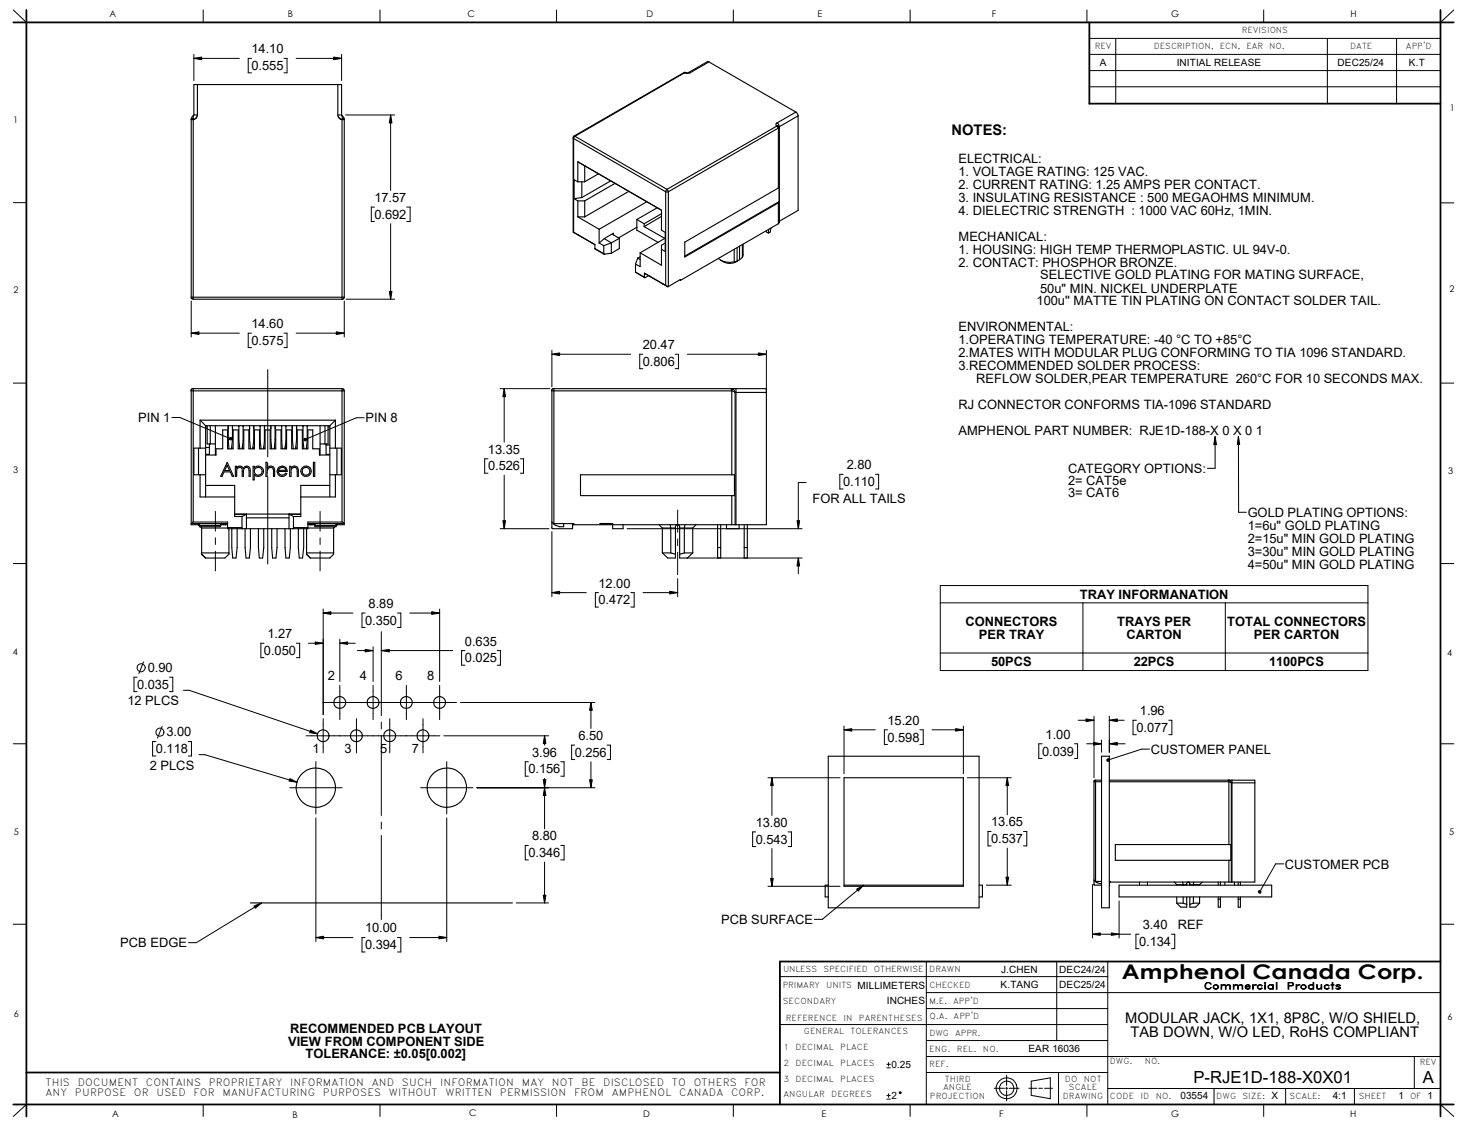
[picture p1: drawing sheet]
<svg xmlns="http://www.w3.org/2000/svg" width="279mm" height="216mm" viewBox="0 0 279 216" stroke-linecap="round" stroke-linejoin="round" font-family="sans-serif">
<g fill="none" stroke="#000" stroke-width=".19">
<path d="M2.5 1.9l2.5 2.4M37 11.1h8.7M37 10.4v5M38.8 1.9v2.4M48 11.1h-.6v2.8h.6M54.2 11.1h.6v2.8h-.6M56.5 11.1h8.7M65.2 10.4v5M72.5 1.9v2.4M106.2 1.9v2.4M140 1.9v2.4M173.7 1.9v2.4"/>
<path d="M207.4 1.9v2.4M207.9 13.5h67M207.9 10.4h67M207.9 7.3h67M207.9 16.6h67M212.9 7.3v12.5M241.2 1.9v2.4M253.3 7.3v12.5M266.5 7.3v12.5M277.5 1.9l-2.6 2.4M2.5 38.7h2.5M66 21.9h9.3"/>
<path d="M71.5 39.5h-.6v2.7h.6M74.5 21.9v14.4M77.6 39.5h.7v2.7h-.7M274.9 38.7h2.6M36.5 57.4v6.9M65.7 57.4v6.9M66 57.1h9.3M74.5 42.7v14.4M2.5 73.1h2.5M32.8 79.6h1.5l9.7 4.1M36.5 63.5h9.2M48 63.5h-.6v2.8h.6"/>
<path d="M51.1 70.5v16.6M54.2 63.5h.6v2.8h-.6M56.5 63.5h9.2M69.5 79.7h-1.5l-9.7 4.1M95.5 74.1h9.4M96.2 74.1v10.2M105.3 67.6h15.1M105.3 66.8v7M122.7 67.6h-.6v2.7h.6M128.9 67.6h.6v2.7h-.6M131.2 67.6h15.1M146.3 66.8v8.3"/>
<path d="M274.9 73.1h2.6M41.1 97.5v3.8M51.1 88.4v1.3M51.1 90.9v16.7M61.1 97.5v3.8M93.1 87.5h-.6v2.8h.6M96.2 90.6v10.2M99.3 87.5h.6v2.8h-.6M129.3 97.3v4.2M153.8 92h-1.4v8.8M160.9 90.5h-.6v2.8h.6M167.1 90.5h.6v2.8h-.6"/>
<path d="M231.9 83.3v6h-1.5M236.3 83.3l.1 14.4h1.5M2.5 107.5h2.5M41.1 102.6v1.2M41.1 105.1v3.8M61.1 102.6v1.2M61.1 105.1v3.8M61.7 116.2v20.1M61.7 116.9h5.7M69.7 116.9h-.6v2.8h.6M75.9 116.9h.6v2.8h-.6M78.2 116.9h5.7"/>
<path d="M83.9 116.2v13.8M95.5 100.8h9.3M105.3 101.4v12.4M105.3 113h6.6M114.2 113h-.6v2.8h.6M119.7 100.8h33.4M120.4 113h.6v2.8h-.6M122.7 113h6.6M129.3 102.8v1.3M129.3 105.3v4.3M129.3 110.4v3.4M131.1 106.4h22"/>
<path d="M152.4 106.4v3M179.5 111.7h81.6v16.2h-81.6zM179.5 115h81.6M206.7 115v12.9M233.8 115v12.9M274.9 107.5h2.6M26.2 129.2h-.6v2.7h.6M27.4 126.2l-.9 2.3M30.9 138.6l-.8 2.2M32.3 129.2h.7v2.7h-.7M35 131.7h1.1l24.5 8.3M50.4 122.7h-.6v2.7h.6"/>
<path d="M56.6 122.7h.6v2.7h-.6M58.9 122.7h2.8M61.6 134h25.5M61.7 137.1v6.5M64.9 121.9v8.1M64.9 130.7v6.5M64.9 122.7h2.9M68 137.1v6.5M68.2 124.1h3M71.2 123.4v6.6M71.2 130.7v6.5M72.8 120.5v16"/>
<path d="M72.8 137.8v1.2M72.8 124.1h13.6M74.4 137.1v6.5M77.6 130.7v6.5M80.7 137.1v6.5M83.9 130.7v6.5M87.9 134h25.6M88.7 124.1h-.6v2.8h.6M94.9 124.1h.6v2.8h-.6M112.8 134v4.9M161.1 139.2h5.9M161.1 138.5v9.1"/>
<path d="M169.4 139.2h-.6v2.8h.6M175.6 139.2h.6v2.8h-.6M177.9 139.2h6M179.5 124.5h81.6M183.9 138.5v9.1M205.8 137.4h3M208.8 136.6v11.7M211.7 136.6v6.9M211.7 137.4h2.8M216.9 137.4h-.7v2.7h.7M223.1 137.4h.5v2.7h-.5M2.5 141.9h2.5"/>
<path d="M29.8 141.4h-.7v2.8h.7M35.9 141.4h.6v2.8h-.6M38 143.9h1.1l17.6 5.3M55.3 150.2h10M58.4 140.3h25.5M60.3 145.2v10M60.3 156v23.6M72.8 140.3v15.2M72.8 156.8v1.3M72.8 159.3v16.1M80.3 150.2h10M84.7 140.3h20"/>
<path d="M85.3 145.2v10M85.3 156v23.6M91 150.2h22.5M100.8 145.3h-.6v2.7h.6M103.9 140.3v1.8M103.9 148.5v9.6M107 145.3h.7v2.7h-.7M109.7 142.1h-.6v2.8h.6M112.8 145.3v4.9M115.9 142.1h.6v2.8h-.6M144.2 158.7h-.6v2.8h.6M146.6 148.3h13.7"/>
<path d="M147.3 148.3v7.2M150.4 158.7h.6v2.8h-.6M184.6 148.3h8.4M189.1 158.6h-.5v2.7h.5M192.2 148.3v7.1M195.3 158.6h.7v2.7h-.7M198.9 141.9h-.7v2.8h.7M205.1 141.9h.6v2.8h-.6M207.4 141.9h2.8M210.2 141.1v2.4M211.7 141.9h3M219.4 142.9h-1.5l-6.4 2"/>
<path d="M274.9 141.9h2.6M2.5 176.3h2.5M49.9 172.2l-12.4 7.6h-1.5M60.3 178.8h7.1M69.7 178.8h-.6v2.8h.6M75.9 178.8h.6v2.8h-.6M78.2 178.8h7.1M98.5 172.2h6.2M100.8 161.2h-.6v2.8h.6M103.9 164.4v7.8M107 161.2h.7v2.8h-.7M146.6 169h13.7"/>
<path d="M147.3 161.8v7.2M164.8 168.8l-7.9 6.5h-1.5M188.2 168.8h4.8M192.2 161.8v7M208.5 178.2h7.3M208.5 168.7v10.2M213.6 171.8v7.1M217.4 178.2h-.6v2.7h.6M223.6 178.2h.6v2.7h-.6M245 164.8h-1.5l-3.1 5.3M274.9 176.3h2.6M148.8 195.4h62.6"/>
<path d="M148.8 186.3h62.6M176.8 198.5h34.6M176.8 192.4h34.6M176.8 183.4v27.3M176.8 189.3h98.1M201.7 183.4v15.1M211.4 183.4v27.3M5 210.7l-2.5 2.2M38.8 210.7v2.2M72.5 210.7v2.2M106.2 210.7v2.2M140 210.7v2.2"/>
<path d="M169.2 203.7h.7M169.2 203h.7M169.2 209.6h.7M169.2 209h.7M169.6 202.6v.7M169.6 208.6v.7M173.7 210.7v2.2M176.8 201.5h98.1M176.8 204.6h34.6M189.7 207.6h2M191.9 207.6h.4M192.1 205.1v1.9"/>
<path d="M192.1 207.4v.4M192.1 208v2M192.6 207.6h1.9M196.3 207.6h1.6M196.8 206.2l3.6-.6v3.9l-3.6-.6zM198.2 207.6h.8M199.3 207.6h1.6M202 204.6v6.1M207.4 210.7v2.2M211.4 207.6h63.5M231.7 207.6v3.1M241.2 210.7v2.2"/>
<path d="M245.4 207.6v3.1M258.5 207.6v3.1M269.9 201.5v6.1M274.9 210.7l2.6 2.2"/>
<circle cx="27" cy="127.4" r=".78"/>
<circle cx="30.5" cy="139.7" r=".77"/>
<circle cx="171.8" cy="208.4" r=".18"/>
<circle cx="192.1" cy="207.6" r="1.37"/>
<circle cx="192.1" cy="207.6" r="1.99"/>
</g>
<path d="M2.5 4.3h275M5 1.9v211M207.9 4.3v15.5h67M274.9 1.9v211M114.5 99.9h2.4M274.9 183.4h-126.1v27.3M2.5 210.7h275M5 204.6h143.8" fill="none" stroke="#000" stroke-width=".34"/>
<g fill="none" stroke="#000" stroke-width=".21">
<path d="M37.7 16.1v5.8M37.7 16.1h26.8M37.7 16.1h-.7v5.8M64.5 16.1h.7v5.8M64.5 16.1v5.8M130.5 13.9h.1M130.5 13.9l-20.9 12.1M130.6 13.9l.5 .1 .6-.1M130.6 13.8h.2M130.6 13.9l-20.9 12.1M130.8 13.8h.1M130.8 13.8l-.2 .1"/>
<path d="M130.9 13.8l-.4 .1M130.9 13.8h.5M131.4 13.8l.3 .1M135.3 11.8l-.3-.1-3.6 2.1M135.3 11.8l-3.6 2.1M135.3 11.8l16.6 9.6M36.5 22.7v34M36.5 22.8h.4M36.9 22.6v34.1M36.9 22.6l-.4 .1M36.9 22.1v.5M36.9 22.1l-.4 .6"/>
<path d="M37 21.9l-.1 .2M37 21.9h.7M37.7 21.9l-.3 .7-.6 .2M64.5 21.9h.7M64.5 21.9l.1 .5 .7 .4M65.2 21.9l.1 .2M65.3 22.8v33.9M65.3 22.8h.4M65.3 22.1v.5M65.3 22.6v.2M65.3 22.6l.4 .1M65.3 22.1l.4 .6"/>
<path d="M65.7 22.7v34M109.4 26.3l.1 .1M109.4 26.3v17.9M109.5 26.4l17.5 10.2M109.5 26.4v17.9M109.6 26h.1M109.6 37.9l.7 .4M109.6 26l-.2 .3M109.7 26l17.6 10.1M109.7 26l-.2 .4M110.3 30.9l15.9 9.2v3.8l.8 .4v3.7l-.8-.5M110.3 30.9v3.8"/>
<path d="M110.3 38.3v3.1M110.3 34.7l-.7-.4v3.6M110.3 30.9l1.3 .7v3.1M110.3 34.7h1.3M110.3 38.3h1.3M111 34.7v3M111 37.7l-1.4 .2M111.6 38.3v3.1M114.2 33.1l-2.6 1.6M116.5 34.5l-5.5 3.2M117.4 35l-5.8 3.3M120 36.5l-8.4 4.9"/>
<path d="M123.4 38.5l-9.1 5.2M125.4 39.6l-3.9 2.3M127 36.6h.6M127 36.6v17.8M127.3 36.1l-.3 .5M127.3 36.1l.3 .5M127.6 36.6v18.1M148.3 24l.2 .5M148.3 24l-21 12.1M148.3 23.5l.2 .2 .2 .5M148.3 23.5a.33 .33 0 0 0-.2 .2 .33 .33 0 0 0 .2 .3M148.4 24h.2"/>
<path d="M148.4 24h-.1M148.4 24l.1 .5M148.5 24.5l-20.9 12.1M148.5 24.5h.1M148.5 24.5v11.4M148.5 38.7v4M148.5 35.9l-17.8 10.3v2.8l17.8-10.3M148.5 38.7l.2-.3-18 10.5M148.6 24l.1 .3-.2 .2M148.6 24h.1M148.7 35.6l-.2 .3M148.7 24.2v18.3l-.2 .2"/>
<path d="M151.9 21.4l.3 .3 .1 .4M151.9 21.4l-3.6 2.1M152.3 22.1l-3.6 2.1M152.3 22.1v18l-3.5 2.1M36.5 56.7v.2l.4 .2M36.5 56.7h.4M36.9 56.7h28.4M36.9 56.7v.4M65.3 56.7h.4M65.3 56.7v.4h-28.4M65.7 56.7a.32 .32 0 0 1-.4 .4M109.5 44.3l4 2.4"/>
<path d="M109.5 44.3l-.1-.1 3.5 2.1M110.3 41.4l4 2.3M110.3 41.4h1.3M110.4 44.8h.1M112.9 46.3h.1M112.9 46.3l.6 .4M113.5 47.4l1.8 1.1M113.5 47.4l1.7 1M113.5 46.7v.7M114.3 43.7v2.7M114.3 46.4l.9 .5M115.2 46.9v1.5"/>
<path d="M115.3 45.5l-1 .9M115.3 45.5l1.4 .8M116.7 48.3l-1.3 .2-.2-.1M116.7 46.3v2M116.7 46.3l-1.5 .6M116.7 46.3h.1M117.1 44.5v.3M117.1 44.5l-1.8 1M117.1 44.8l1.1 .7M118.2 45.5l-1.5 .8M118.2 45.5v1.9l-1.5 .9M121.3 51.9l1.7 1.1"/>
<path d="M121.3 51.9l1.7 1M121.3 50.4v1.5M121.5 41.9v2l4.1 2.3M121.5 43.3l-3.5 2.1M121.5 41.9l1.4 .8M121.7 49.2l.5 .3M121.7 49.2l-.4 1.2M121.7 49.2h.1M122.2 48.2v2.6l-.9-.4M122.2 49l-.5 .2M122.9 43.2l4 2.3M122.9 42.7v.5"/>
<path d="M123 52.1l4 2.3M123 52.1v.8M123 52.1l1 .6M123.8 52.6l-.7 .4-.1-.1M124 52.7l2.5 1.4M124 52.7h.1M126.2 41.3l-3.3 1.9M126.2 40.8l-3.3 1.9M126.5 54.1l1 .6M126.5 54.1h.1M127 46.4l-.8 .4v3.8l-4-2.4M127 45.4l-4.8 2.8"/>
<path d="M127 54.4l.5 .3M127.6 54.7h-.1M129.8 53.4l.1 .1M129.9 53.5v-.2l-2.3 1.4M137.1 49.3a3.4 3.4 0 0 0 3 .7M137.5 49.6a2.74 2.74 0 0 0 3.2 .2M140.1 47.5v2.5M140.7 49.8l-.6 .2M140.7 47.2v2.6M141.1 46.9v2.6M141.1 49.5l-.4 .3M141.7 49l-.6 .5"/>
<path d="M141.7 46.7v2.3M141.8 46.6v2.2l-.1 .2M146.3 44v.2l.3 .2M146.7 43.7l-.1 .7M147.1 43.5l-.1 .7-.4 .2M148.5 42.7l-18.6 10.8M36.9 74.1h28.4v.4M36.9 74.5v25.1M36.9 74.5h28.4M36.9 74.5h-.4v25.6h1.6M36.9 74.1v.4M36.9 74.1h-.1a.37 .37 0 0 0-.4 .4"/>
<path d="M65.3 74.5v25.1M65.3 74.5h.4M65.3 74.1a.37 .37 0 0 1 .4 .4M65.7 74.5v25.6h-1.6M105.7 74.1v.4M105.7 74.5h-.4v26.1M105.7 74.1a.37 .37 0 0 0-.5 .4M105.7 74.5l-.1 25.4M105.7 74.5h34M105.7 74.1h33.9M139.6 74.1v.4M139.6 74.1h.9"/>
<path d="M139.6 74.1l.1 .1M139.7 74.5l.6 .3M139.7 74.5v16.1M139.7 74.2l.4 .2 .2 .4M139.7 74.2v.3M140.3 74.8v25.3M140.3 74.8h.2M140.5 74.1v.7M140.5 74.1h5.8v.7M140.5 74.8v25.3M140.5 74.8h5.8M146.3 74.8v25.3h-5.8"/>
<path d="M36.5 99.9h6.9M36.5 99.9h.1M36.9 99.6h6.5v1M36.9 99.6l-.4 .3M37.8 99.9l.3 .4M37.9 85.5v5.1M38.1 99.9v.3M38.2 80.1v5.4M38.2 90.6v4.2h6.6M38.2 80.1h25.8M38.2 80.1l1 1.1M39.2 85.5h-2.2v5.1h2.2"/>
<path d="M39.2 81.2v13.6M39.2 92.6h5.6v5.9h1.4M39.2 86.8h2v-1.2h1.3v-3.6h.9v3.6h1.1v-3.6h1v3.6h1v-3.6h1v3.6h1.1v-3.6h.9v3.6h1.1v-3.6h1v3.6h1v-3.6h1v3.6h1.1v-3.6h1v3.6h1v-3.6h1v3.6h1.1v-3.6h.9v3.6h1.3v1.2h1.9M39.2 81.2h23.7M39.2 85.3h.8M39.2 81.4h.3M39.5 81.2v3.5h1.6M40 84.7v2h-.8M40.1 81.2v3.5M41.1 81.2v5.6M42.1 99.9v.3M42.2 99.9v.2"/>
<path d="M42.3 99.9v.2M42.6 99.9v.2M43 99.9v.2M43.1 99.9v.2M43.3 88.2l1.3 2.6h-.3l-.4-.8h-1.1l-.4 .8h-.3zM43.3 88.2h.1M43.3 88.7l.5 1h-.9zM43.5 81.2l.1 .5M43.6 81.2l.1 4.4M44.2 85.3v.3M44.4 81.2v2.6l-.2 1.8M44.4 81.7h.1"/>
<path d="M44.8 98.1h2.3M44.8 98h12.6M44.9 88.9h.3v.4a.66 .66 0 0 1 .6-.4 .66 .66 0 0 1 .6 .5 .71 .71 0 0 1 .9-.5 .71 .71 0 0 1 .5 .9v1h-.3v-1a.52 .52 0 0 0-.3-.6 .52 .52 0 0 0-.6 .3l-.2 1.3h-.2v-.9a.58 .58 0 0 0-.6-.7 .58 .58 0 0 0-.4 .8v.8h-.3zM45.6 81.2v.1M45.6 81.2v2.9l.2 1.5M46.2 98.5v2.1M46.3 85.2v.4M46.4 81.2v2.9l-.2 1.5M46.4 81.3h.1M47 98v2.8M47 98.1l-.8 .4M47 98.8h8.2"/>
<path d="M47.6 81.2v2.6l.2 1.8M47.6 81.7h.1M48.3 88.9h.2v.4a1.01 1.01 0 0 1 1.5-.1 1.01 1.01 0 0 1 0 1.4 1.01 1.01 0 0 1-1.5-.1v1h-.2zM48.4 81.2l-.1 4.4v-.3M48.4 81.7h.1M49.7 81.2v2.9l.1 1.5M49.7 81.3h.1M50.4 85.2l-.1 .4M50.5 81.2l-.2 4.3M50.5 81.2v.1M50.8 88.2h.2v1.1a.79 .79 0 0 1 .9-.3 .79 .79 0 0 1 .5 .9v.9h-.2v-.8a.62 .62 0 0 0-.6-.9 .62 .62 0 0 0-.6 .8v.9h-.2zM51.7 81.2v2.6l.2 1.8"/>
<path d="M51.7 81.7h.1M52.4 85.3v.3M52.5 81.2l-.1 4.3M52.5 81.2v.5M53.3 89.1a1 1 0 0 1 1.5 .8h-1.7a.75 .75 0 0 0 .6 .7 .75 .75 0 0 0 .8-.3h.2a1 1 0 0 1-1.5 .3 1 1 0 0 1 .1-1.5zM53.4 89.3l.2-.1a.77 .77 0 0 1 1 .5h-1.5zM53.7 81.2l.1 .1M53.8 81.2l.1 4.4M54.5 85.2l-.1 .4M54.6 81.2v2.9l-.2 1.5M54.6 81.3h.1M55.2 98v2.8"/>
<path d="M55.3 88.9h.2v.4a.76 .76 0 0 1 1-.3 .76 .76 0 0 1 .4 .9v.9h-.2v-.8a.65 .65 0 0 0-.7-.9 .65 .65 0 0 0-.5 1v.7h-.2zM55.8 81.2l.2 4.4M55.8 81.7h.1M56 98.5v2.1M56.5 85.3v.3M56.6 81.2v2.6l-.2 1.8M56.6 81.7h.1M57.4 98.1h-2.2l.8 .4M57.8 81.2v2.9l.2 1.5M57.8 81.3h.1M58.6 81.2l-.1 4.4v-.4M58.6 81.3h.1"/>
<path d="M58.8 99.9h6.9M59.1 99.9v.2M59.5 99.9v.2M59.8 88.2h.3v2.6h-.3zM59.9 99.9v.2M60.1 99.9v.3M61.1 81.2v5.6M62 81.2v3.5M62.2 84.7v2h.7M62.2 84.9h.7M62.6 81.2v3.5h-1.5M62.6 81.4h.3"/>
<path d="M62.9 85.5h2.3v5.1h-2.3M62.9 81.2v13.6M62.9 92.6h-5.5v5.9h-1.4M64 80.1l-1.1 1.1M64 80.1v5.4M64 90.6v4.2h-6.6M64.1 99.9v.3M64.3 85.5v5.1M64.3 99.9l-.2 .4M65.3 99.6l.4 .3M65.3 99.6h-6.5v1M65.7 99.9h.1"/>
<path d="M105.3 99.6l.3 .3M105.6 99.9h3.9v.2M107.6 99.9v.6h-.8l-.8-.3-.4-.3M139.7 90.6h.5v3.9h-.5M139.7 90.6h-28.9v3.9h28.9M139.7 94.5v5.6M38.1 100.2h4M38.1 100.2v.3h4v-.3M38.2 100.5l.3 .2M38.5 100.7h4.9M38.5 105.5h5.2M38.5 105.5v.2l.8 .7h3.6l.8-.7v-.2"/>
<path d="M38.5 100.7v4.8M42.1 100.1h1.3M43.4 100.6v.2h15.4v-.2M43.4 100.6h2.8M43.7 100.8v4.7M44.2 100.8v3.6l.2 2h.6l.3-2v-3.6M46.2 100.6l.1 .2M46.8 100.8v3.6l.1 2h.7l.2-2v-3.6M49.3 100.8v3.6l.2 2h.6l.2-2v-3.6M51.9 100.8v3.6l.1 2h.7l.2-2v-3.6M54.4 100.8v3.6l.2 2h.6l.2-2v-3.6M56 100.6h2.8"/>
<path d="M56 100.6l-.1 .2M56.9 100.8v3.6l.2 2h.6l.3-2v-3.6M58.5 105.5v.2l.7 .7h3.7l.8-.7v-.2M58.5 100.8v4.7M58.5 105.5h5.2M58.8 100.7h4.9M58.8 100.1h1.3M60.1 100.2h4M60.1 100.2v.3h4v-.3M63.7 100.7v4.8M63.9 100.5l-.2 .2M116.9 100.1v.7h2v-.7"/>
<path d="M125.8 100.1l.6 .6M126.4 105.5l1 .9h1.5v-5.9a.4 .4 0 0 1 .4-.4 .4 .4 0 0 1 .4 .4v5.9h1.5l1-.9M126.4 100.7v4.8M126.4 100.7h1.6M126.4 105.5h1.6M127.9 100.1l.1 .6M128 105.5l.9 .2M128 100.7h.9M128 100.7v4.8M129.7 100.7h.9M130.6 105.5l-.9 .2M130.6 100.7v4.8"/>
<path d="M130.6 100.7h1.6M130.6 105.5h1.6M130.7 100.1l-.1 .6M132.2 100.7v4.8M132.8 100.1l-.6 .6M136.9 100.1v6.3h.6v-6.3M136.9 104.4h.6M138.6 100.1v.7h2.5v-.7M139.7 100.1h.6M139.7 100.1h-30.4v.7h-3.8l-.2-.2M140.3 100.1h.2M142 100.1v6.3h.6v-6.3"/>
<path d="M142 104.4h.6M158.1 144.2h28.8v28.9h-28.8zM161.1 148.3h22.8v20.7h-22.8zM208.8 149.1h.3M208.8 149.1v19.6M209.1 149.1l-.1 19M209.1 149.1h1.1M209.1 148.8h1.1M209.1 148.8v.3M209.1 148.8h-.2l-.1 .3M210.2 144.2h1.5v28.9h-1.5zM211.7 149.1h22.8"/>
<path d="M211.7 148.8h22.9M234.5 149.1v12M234.5 149.1l.5 .2M234.6 148.8l.4 .5M234.6 148.8l-.1 .3M235 149.3v18.9M235 149.3h.1M235.1 148.8v.5M235.1 148.8h-.7v.3M235.1 148.8h4.4v.5M235.1 149.3v18.9M235.1 149.3h4.4"/>
<path d="M239.5 149.3v18.9h-4.4M47.8 172.2h50M158.1 168.8h-.6v2.3h.6M161.1 168.8h22.8M186.9 168.8h.6v2.3h-.6M208.7 168.7l.2 .1h1.3M208.8 167.9l.2 .2M209 168.1h1.2M209 168.1l.4 .3 .8 .1M211.7 168.1h.2v.1M213.6 168.8h29.1v2.3h-29.1zM217.5 168.2v.6"/>
<path d="M219 168.2v.6M224.1 168.2l.5 .5M224.6 168.7h1.2M224.6 172.3h1.2M224.6 168.7v.1M224.6 171.1v1.2M225.7 168.2l.1 .5M225.8 172.3l.7 .2M225.8 168.7h.7M225.8 168.7v.1M225.8 171.1v1.2M226.5 168.8v-.3a.3 .3 0 0 1 .3-.3 .3 .3 0 0 1 .3 .3v.3"/>
<path d="M226.5 171.1v1.9h-1.2l-.7-.7M227.1 171.1v1.9h1.1l.7-.7M227.1 168.7h.7M227.8 168.7h1.1M227.8 172.3h1.1M227.8 172.3l-.7 .2M227.8 168.7v.1M227.8 171.1v1.2M227.8 168.2v.5M228.9 168.7v.1M228.9 171.1v1.2M229.4 168.2l-.5 .5"/>
<path d="M232.5 171.5h.4M232.5 171.1v1.9h.4v-1.9M232.5 168.2v.6M232.9 168.2v.6M233.8 168.2v.6M234.5 168.2h.5M234.5 161.1h.4v3h-.4M234.5 168.2h-22.7l-.1 .6M234.5 164.1v4.1M234.5 161.1h-21.6v3h21.6M235 168.2h.1M235.6 168.2v.6"/>
<path d="M236.3 171.5h.4M236.3 168.2v.6M236.3 171.1v1.9h.4v-1.9M236.7 168.2v.6"/>
<circle cx="49.3" cy="89.9" r=".75"/>
<circle cx="58.4" cy="89.9" r=".99"/>
<circle cx="58.4" cy="89.9" r=".74"/>
<circle cx="64.8" cy="134" r="1.13"/>
<circle cx="71.2" cy="134" r="1.13"/>
<circle cx="77.5" cy="134" r="1.13"/>
<circle cx="83.9" cy="134" r="1.13"/>
<circle cx="60.3" cy="150.2" r="3.8"/>
<circle cx="61.7" cy="140.3" r="1.13"/>
<circle cx="68" cy="140.3" r="1.13"/>
<circle cx="74.4" cy="140.3" r="1.13"/>
<circle cx="80.7" cy="140.3" r="1.13"/>
<circle cx="85.3" cy="150.2" r="3.7"/>
</g>
<g fill="#000" stroke="#000" stroke-width=".19">
<path d="M37 11.1l1.5-.2v.5zM63.7 10.9l1.5 .2-1.5 .3zM74.5 21.9l.3 1.6h-.5zM74.3 55.6h.5l-.3 1.5zM36.5 63.5l1.5-.2v.5zM64.2 63.3l1.5 .2-1.5 .3zM96.2 74.1l.3 1.5h-.5zM105.3 67.6l1.5-.3v.5zM144.7 67.3l1.6 .3-1.6 .2zM231.9 83.3l.3 1.5h-.6zM236.3 83.3l.3 1.5h-.5zM61.7 116.9l1.5-.2v.5z"/>
<path d="M82.4 116.7l1.5 .2-1.5 .3zM96 99.3h.5l-.3 1.5zM105.3 113l1.5-.2v.5zM127.8 112.8l1.5 .2-1.5 .3zM152.4 106.4l.2 1.5h-.5zM152.1 99.3h.5l-.2 1.5zM59.3 139.2l1.3 .8-1.5-.3zM60.2 122.4l1.5 .3-1.5 .2zM64.9 122.7l1.4-.3v.5zM69.7 123.9l1.5 .2-1.5 .2zM72.8 124.1l1.5-.2v.4zM112.8 134l.2 1.5h-.5z"/>
<path d="M161.1 139.2l1.5-.2v.4zM182.4 139l1.5 .2-1.5 .2zM207.3 137.1l1.5 .3-1.5 .2zM211.7 137.4l1.5-.3v.5zM55.3 148.5l1.4 .7-1.5-.2zM103.9 150.2l.3 1.5h-.5zM103.9 140.3l.3 1.5h-.5zM103.7 148.7h.5l-.3 1.5zM112.5 148.7h.5l-.2 1.5zM147.3 148.3l.3 1.5h-.5zM192.2 148.3l.3 1.5h-.5zM208.7 141.6l1.5 .3-1.5 .2z"/>
<path d="M211.7 141.9l1.5-.3v.5zM48.5 172.8l1.4-.6-1.2 1zM60.3 178.8l1.5-.2v.5zM83.8 178.6l1.5 .2-1.5 .3zM103.7 170.7h.5l-.3 1.5zM147.1 167.6h.5l-.3 1.4zM163.5 169.6l1.3-.8-1 1.2zM192 167.3h.5l-.3 1.5zM208.5 178.2l1.5-.3v.5zM212.1 177.9l1.5 .3-1.5 .2z"/>
<circle cx="44" cy="83.7" r=".25"/>
<circle cx="58.2" cy="83.8" r=".26"/>
<circle cx="211.5" cy="145" r=".25"/>
<circle cx="240.4" cy="170.1" r=".25"/>
</g>
<text font-size="3.9" x="214.1" y="186.8">Amphenol Canada Corp.</text>
<g font-size="3.2">
<text x="227.8" y="206.5">P-RJE1D-188-X0X01</text>
<text x="271.5" y="206.5">A</text>
</g>
<g font-size="2.8">
<text x="181.6" y="25.7">NOTES:</text>
<text x="214.7" y="195">MODULAR JACK, 1X1, 8P8C, W/O SHIELD,</text>
<text x="215.7" y="197.9">TAB DOWN, W/O LED, RoHS COMPLIANT</text>
</g>
<g font-size="2.5">
<text x="48" y="10.2">14.10</text>
<text x="48" y="13.3">0.555</text>
<text x="182.9" y="31.1">ELECTRICAL:</text>
<text x="182.9" y="33.6">1. VOLTAGE RATING: 125 VAC.</text>
<text x="71.4" y="38.5">17.57</text>
<text x="71.5" y="41.7">0.692</text>
<text x="182.9" y="36">2. CURRENT RATING: 1.25 AMPS PER CONTACT.</text>
<text x="182.9" y="38.5">3. INSULATING RESISTANCE : 500 MEGAOHMS MINIMUM.</text>
<text x="182.9" y="41">4. DIELECTRIC STRENGTH : 1000 VAC 60Hz, 1MIN.</text>
<text x="182.9" y="45.9">MECHANICAL:</text>
<text x="182.9" y="48.4">1. HOUSING: HIGH TEMP THERMOPLASTIC. UL 94V-0.</text>
<text x="182.9" y="50.8">2. CONTACT: PHOSPHOR BRONZE.</text>
<text x="198.5" y="53.3">SELECTIVE GOLD PLATING FOR MATING SURFACE,</text>
<text x="197.8" y="58.3">100u'' MATTE TIN PLATING ON CONTACT SOLDER TAIL.</text>
<text x="198.5" y="55.8">50u&quot; MIN. NICKEL UNDERPLATE</text>
<text x="48" y="62.6">14.60</text>
<text x="48" y="65.7">0.575</text>
<text x="182.9" y="63.2">ENVIRONMENTAL:</text>
<text x="182.9" y="65.7">1.OPERATING TEMPERATURE: -40 °C TO +85°C</text>
<text x="122.7" y="69.8">0.806</text>
<text x="122.7" y="66.6">20.47</text>
<text x="182.9" y="68.1">2.MATES WITH MODULAR PLUG CONFORMING TO TIA 1096 STANDARD.</text>
<text x="182.9" y="70.6">3.RECOMMENDED SOLDER PROCESS:</text>
<text x="186.3" y="73.1">REFLOW SOLDER,PEAR TEMPERATURE 260°C FOR 10 SECONDS MAX.</text>
<text x="26.4" y="80.5">PIN 1</text>
<text x="69.8" y="80.6">PIN 8</text>
<text x="182.9" y="82.9">AMPHENOL PART NUMBER: RJE1D-188-X 0 X 0 1</text>
<text x="182.9" y="78">RJ CONNECTOR CONFORMS TIA-1096 STANDARD</text>
<text x="93.1" y="86.5">13.35</text>
<text x="93.1" y="89.7">0.526</text>
<text x="161.6" y="89.5">2.80</text>
<text x="155.1" y="95.9">FOR ALL TAILS</text>
<text x="160.9" y="92.7">0.110</text>
<text x="203.8" y="90.2">CATEGORY OPTIONS:</text>
<text x="203.8" y="92.5">2= CAT5e</text>
<text x="203.8" y="94.8">3= CAT6</text>
<text x="238.1" y="98.6">GOLD PLATING OPTIONS:</text>
<text x="238.1" y="101">1=6u&quot; GOLD PLATING</text>
<text x="238.1" y="103.5">2=15u&quot; MIN GOLD PLATING</text>
<text x="238.1" y="106">3=30u&quot; MIN GOLD PLATING</text>
<text x="114.2" y="112.1">12.00</text>
<text x="238.1" y="108.5">4=50u&quot; MIN GOLD PLATING</text>
<text x="69.7" y="119.1">0.350</text>
<text x="70.4" y="116">8.89</text>
<text x="114.2" y="115.2">0.472</text>
<text x="184.3" y="119.4">CONNECTORS</text>
<text x="206.1" y="114.2">TRAY INFORMANATION</text>
<text x="213.2" y="119.4">TRAYS PER</text>
<text x="234.2" y="119.4">TOTAL CONNECTORS</text>
<text x="50.4" y="124.9">0.050</text>
<text x="51.1" y="121.7">1.27</text>
<text x="88.7" y="123.1">0.635</text>
<text x="186.8" y="121.9">PER TRAY</text>
<text x="215" y="121.9">CARTON</text>
<text x="239.3" y="121.9">PER CARTON</text>
<text x="26.2" y="131.4">0.035</text>
<text x="28.2" y="128.2">0.90</text>
<text x="62.6" y="129.6">2</text>
<text x="68.7" y="129.6">4</text>
<text x="75.4" y="129.6">6</text>
<text x="81.5" y="129.6">8</text>
<text x="88.7" y="126.3">0.025</text>
<text x="189.1" y="127.1">50PCS</text>
<text x="216.4" y="127.1">22PCS</text>
<text x="242.2" y="127.1">1100PCS</text>
<text x="24.3" y="134.5">12 PLCS</text>
<text x="217.6" y="136.4">1.96</text>
<text x="29.8" y="143.6">0.118</text>
<text x="31.7" y="140.5">3.00</text>
<text x="59.6" y="143.6">1</text>
<text x="65.7" y="143.6">3</text>
<text x="72.5" y="143.6">5</text>
<text x="78.6" y="143.6">7</text>
<text x="110.4" y="141.1">6.50</text>
<text x="169.4" y="138.3">15.20</text>
<text x="169.4" y="141.4">0.598</text>
<text x="199.6" y="140.9">1.00</text>
<text x="216.9" y="139.6">0.077</text>
<text x="219.6" y="143.8">CUSTOMER PANEL</text>
<text x="28.6" y="146.8">2 PLCS</text>
<text x="100.8" y="147.5">0.156</text>
<text x="101.6" y="144.3">3.96</text>
<text x="109.7" y="144.3">0.256</text>
<text x="198.9" y="144.1">0.039</text>
<text x="101.6" y="160.3">8.80</text>
<text x="144.2" y="160.9">0.543</text>
<text x="144.2" y="157.7">13.80</text>
<text x="189.1" y="157.6">13.65</text>
<text x="189.1" y="160.8">0.537</text>
<text x="100.8" y="163.4">0.346</text>
<text x="245.2" y="165.7">CUSTOMER PCB</text>
<text x="69.7" y="177.8">10.00</text>
<text x="137.6" y="176.2">PCB SURFACE</text>
<text x="218.1" y="177.2">3.40</text>
<text x="224.8" y="177.2">REF</text>
<text x="22.9" y="180.6">PCB EDGE</text>
<text x="69.7" y="181">0.394</text>
<text x="217.4" y="180.4">0.134</text>
<text x="55.4" y="197">RECOMMENDED PCB LAYOUT</text>
<text x="55" y="199.4">VIEW FROM COMPONENT SIDE</text>
<text x="58.3" y="201.8">TOLERANCE: ±0.05[0.002]</text>
</g>
<g font-size="1.9">
<text x="209.9" y="12.6">A</text>
<text x="224.6" y="12.6">INITIAL RELEASE</text>
<text x="255.3" y="12.6">DEC25/24</text>
<text x="268.9" y="12.6">K.T</text>
<text x="191.1" y="185.5">J.CHEN</text>
<text x="202.1" y="185.5">DEC24/24</text>
<text x="163.7" y="188.6">MILLIMETERS</text>
<text x="169.2" y="191.5">INCHES</text>
<text x="191" y="188.5">K.TANG</text>
<text x="202.1" y="188.5">DEC25/24</text>
<text x="170.1" y="203.7">0.25</text>
<text x="196.3" y="200.6">EAR 16036</text>
<text x="8.7" y="209.1">ANY</text>
<text x="8.7" y="207.2">THIS</text>
<text x="14.3" y="209.1">PURPOSE</text>
<text x="14.8" y="207.2">DOCUMENT</text>
<text x="25.5" y="209.1">OR</text>
<text x="27.9" y="207.2">CONTAINS</text>
<text x="29.8" y="209.1">USED</text>
<text x="36.9" y="209.1">FOR</text>
<text x="39.8" y="207.2">PROPRIETARY</text>
<text x="42.5" y="209.1">MANUFACTURING</text>
<text x="55.4" y="207.2">INFORMATION</text>
<text x="61.6" y="209.1">PURPOSES</text>
<text x="70.9" y="207.2">AND</text>
<text x="74.2" y="209.1">WITHOUT</text>
<text x="76.7" y="207.2">SUCH</text>
<text x="84" y="207.2">INFORMATION</text>
<text x="85" y="209.1">WRITTEN</text>
<text x="95.4" y="209.1">PERMISSION</text>
<text x="99.6" y="207.2">MAY</text>
<text x="105.3" y="207.2">NOT</text>
<text x="109.6" y="209.1">FROM</text>
<text x="111" y="207.2">BE</text>
<text x="115.1" y="207.2">DISCLOSED</text>
<text x="116.8" y="209.1">AMPHENOL</text>
<text x="128.2" y="207.2">TO</text>
<text x="129.6" y="209.1">CANADA</text>
<text x="132.4" y="207.2">OTHERS</text>
<text x="139.5" y="209.1">CORP.</text>
<text x="142.1" y="207.2">FOR</text>
<text x="170.1" y="209.6">2</text>
<text x="225.3" y="209.6">03554</text>
<text x="242.7" y="209.6">X</text>
<text x="254.3" y="209.6">4:1</text>
<text x="266.9" y="209.6">1</text>
<text x="272.5" y="209.6">1</text>
</g>
<g font-size="1.7">
<text x="20.9" y="3.2">A</text>
<text x="54.9" y="3.2">B</text>
<text x="89.2" y="3.2">C</text>
<text x="123.4" y="3.2">D</text>
<text x="156" y="3.2">E</text>
<text x="189.3" y="3.2">F</text>
<text x="223.5" y="3.2">G</text>
<text x="257.7" y="3.2">H</text>
<text x="2.5" y="23.5">1</text>
<text x="276.7" y="21.1">1</text>
<text x="2.6" y="55.9">2</text>
<text x="276.6" y="55.8">2</text>
<text x="2.5" y="90.3">3</text>
<text x="276.4" y="90.4">3</text>
<text x="2.5" y="125">4</text>
<text x="276.2" y="125.1">4</text>
<text x="2.6" y="159.2">5</text>
<text x="276.6" y="159.3">5</text>
<text x="229.7" y="188.7">Commercial</text>
<text x="245.5" y="188.7">Products</text>
<text x="2.6" y="194">6</text>
<text x="276.3" y="194.5">6</text>
<text x="21.4" y="213.1">A</text>
<text x="55.8" y="213.3">B</text>
<text x="89.5" y="212.9">C</text>
<text x="122.7" y="213.1">D</text>
<text x="156.8" y="213.1">E</text>
<text x="190.7" y="213.1">F</text>
<text x="223.5" y="213.1">G</text>
<text x="257.7" y="213.1">H</text>
</g>
<g font-size="1.6">
<text x="209" y="9.3">REV</text>
<text x="220.2" y="9.3">DESCRIPTION,</text>
<text x="232.8" y="9.3">ECN,</text>
<text x="237" y="6.3">REVISIONS</text>
<text x="237.9" y="9.3">EAR</text>
<text x="242.2" y="9.3">NO.</text>
<text x="257.7" y="9.3">DATE</text>
<text x="268.3" y="9.3">APP'D</text>
<text x="149.4" y="185.4">UNLESS</text>
<text x="157.1" y="185.4">SPECIFIED</text>
<text x="166.8" y="185.4">OTHERWISE</text>
<text x="177.3" y="185.4">DRAWN</text>
<text x="149.4" y="188.5">PRIMARY</text>
<text x="149.4" y="191.6">SECONDARY</text>
<text x="157.7" y="188.5">UNITS</text>
<text x="177.3" y="191.5">M.E.</text>
<text x="177.4" y="188.3">CHECKED</text>
<text x="181.9" y="191.5">APP'D</text>
<text x="149.9" y="194.6">REFERENCE</text>
<text x="153.4" y="197.3">GENERAL</text>
<text x="161" y="194.6">IN</text>
<text x="162.3" y="197.3">TOLERANCES</text>
<text x="163.9" y="194.6">PARENTHESES</text>
<text x="177.4" y="197.6">DWG</text>
<text x="177.4" y="194.4">Q.A.</text>
<text x="182" y="194.4">APP'D</text>
<text x="182.3" y="197.6">APPR.</text>
<text x="149.5" y="203.3">2</text>
<text x="149.5" y="200.3">1</text>
<text x="151.8" y="203.3">DECIMAL</text>
<text x="151.8" y="200.3">DECIMAL</text>
<text x="160.4" y="203.3">PLACES</text>
<text x="160.4" y="200.3">PLACE</text>
<text x="177.3" y="200.6">ENG.</text>
<text x="177.3" y="203.6">REF.</text>
<text x="182.6" y="200.6">REL.</text>
<text x="187.6" y="200.6">NO.</text>
<text x="211.8" y="203">DWG.</text>
<text x="218.5" y="203">NO.</text>
<text x="271" y="203">REV</text>
<text x="149.5" y="206.3">3</text>
<text x="149.5" y="209.3">ANGULAR</text>
<text x="151.8" y="206.3">DECIMAL</text>
<text x="158.6" y="209.3">DEGREES</text>
<text x="160.4" y="206.3">PLACES</text>
<text x="177.5" y="209.5">PROJECTION</text>
<text x="180" y="207.9">ANGLE</text>
<text x="180.3" y="206.4">THIRD</text>
<text x="202.8" y="209.6">DRAWING</text>
<text x="203.2" y="206.4">DO</text>
<text x="204" y="208">SCALE</text>
<text x="206.8" y="206.4">NOT</text>
<text x="211.8" y="209.6">CODE</text>
<text x="217.7" y="209.6">ID</text>
<text x="220.6" y="209.6">NO.</text>
<text x="232.1" y="209.6">DWG</text>
<text x="237.1" y="209.6">SIZE:</text>
<text x="246.1" y="209.6">SCALE:</text>
<text x="259.3" y="209.6">SHEET</text>
<text x="269.1" y="209.6">OF</text>
</g>
</svg>
